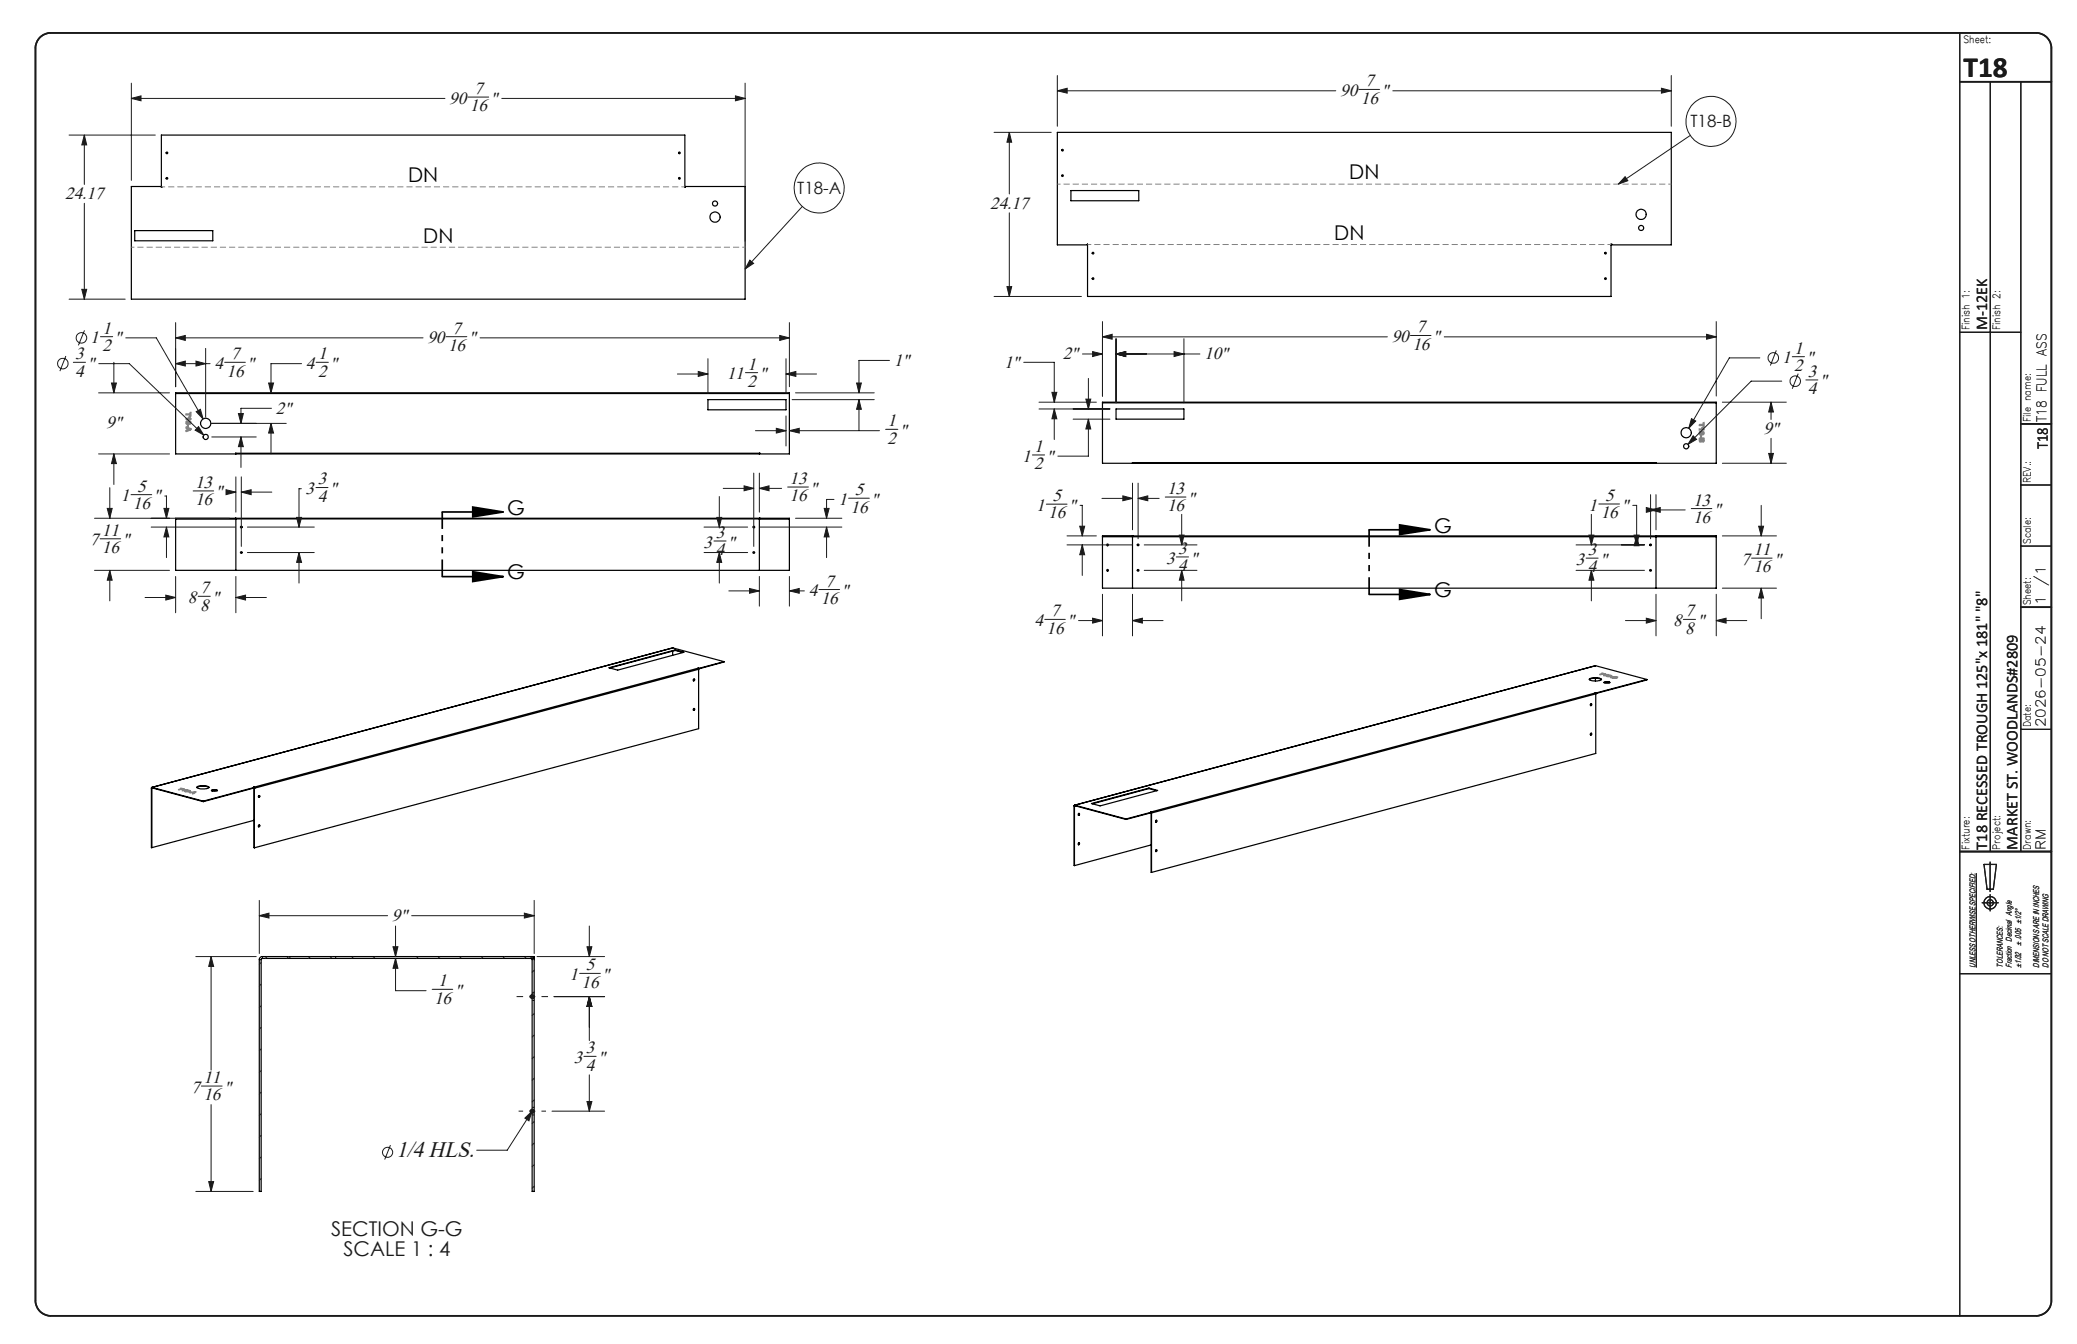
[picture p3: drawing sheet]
<svg xmlns="http://www.w3.org/2000/svg" width="432mm" height="279mm" viewBox="0 0 432 279" stroke-linecap="round" stroke-linejoin="round" font-family="sans-serif">
<g fill="none" stroke="#191924" stroke-width=".21">
<path d="M27.3 17.3v20.2M152.9 19.9l2 .6-2 .5zM154.9 17.3v32.8M219.8 18.9l2.1-.6v1.1zM219.8 15.7v10.5M219.8 18.9h57.9M282.5 18.6h4.3M289.6 18.9h57.9M345.4 18.3l2.1 .6-2.1 .5zM347.5 15.7v10.5M14.4 28.1h17.9M17.5 28.1l.5 2h-1z"/>
<path d="M17.5 28.1v10.2M27.3 20.5l2-.6v1.1zM27.3 20.5h65.2M97.3 20.2h4.3M104.3 20.5h50.6M206.7 27.5h11.8M209.8 27.5l.5 2.1h-1zM209.8 27.5v12.8M337.9 36.7l.5 .9-2 .7zM351.4 28.2l-15 10.1M17.5 42.3v19.9M155.9 54.1l.8 .7-1.8 1.1z"/>
<path d="M166.8 42.9l-11.9 13M209.3 59.6h1l-.5 2zM209.8 44.2v17.4M13.7 74l-1.2 3.2M14.4 62.2h11.6M15.2 75.3h2.6M17 60.1h1l-.5 2.1zM17.6 68.7l-1.3 3.1M20.5 75.6h6.4l15.5 14.9M20.9 70h2.5M23.2 79.6h1l-.5 2.1zM23.7 75.3v6.4"/>
<path d="M26.1 70.2h6.4l9.7 16.9M36.5 70.2l2-.5v1.1zM36.5 75.6l2-.5v1zM36.5 67.1v13.3M36.5 70.2h51.4M36.5 75.6h7.2M40.7 75.1l2.1 .5-2.1 .5zM42.8 72.4v14.3M46.7 75.3h4.3M55.8 79.6h1.1l-.6 2.1zM62.7 75.6h-6.4v6.1M65.7 75.3h2.6"/>
<path d="M92.7 70h4.3M99.8 70.2h64.3M140.8 77.8h6.4M145.2 77.2l2 .6-2 .4zM147.2 74.6v7.2M155 77.5h2.5M162.1 69.7l2 .5-2 .6zM163.4 77.8l2.1-.6v1zM163.4 74.6v7.2M163.4 77.8h6.4M164.1 67.1v13.3M178.1 79.6h1l-.5 2.1z"/>
<path d="M184.9 74.9h-6.3v6.8M206.7 61.6h18.1M212.8 75.3h6.4v8.3M225 73.6h4.2M226.3 78.7v6.3M227.2 73.1l2 .5-2 .5zM229.2 70l2-.5v1zM229.2 70h59.2M229.2 66.9v15.4M232 73.6l2-.5v1zM232 70.4v13.3M232 73.6h17.4"/>
<path d="M244.1 73.1l2 .5-2 .5zM246.1 70.4v13.3M293.2 69.7h4.3M300.2 70h56.6M354.8 69.5l2 .5-2 .5zM356.8 66.9v15.4M365.9 74.4h-6.4l-8.4 14.6M369.3 72.8l-1.2 3.2M370.4 79.2h-6.3l-13.2 13.2M372.6 74.2h2.5M373.8 77.7l-1.2 3.1M375.4 79h2.5"/>
<path d="M20.5 81.7h14.7M20.5 94.4h14.7M23.7 94.4l.5 2h-1zM23.7 94.4v6.3M40.8 85.6l.9-.5 .5 2zM41.3 88.7l1.1 1.8-1.8-1.1zM44 88h15.5M44 90.8h9.3M49 99.1v7.4M49.6 86h1l-.5 2zM50.1 90.8l.5 2.1h-1zM50.1 90.8v6.4"/>
<path d="M50.2 99.1v14.5M56.3 88l.6 2h-1.1zM56.3 88v6.4M56.4 84.9h-6.3v3.1M156.7 98.4v15.2M157.1 89.5h6.3M157.9 98.4v8.1M161.4 89l2 .5-2 .5zM163.4 86.5v6.2M164.1 89.5l2.1-.5v1zM164.1 89.5h18.7M164.7 83.1h17.1"/>
<path d="M165.4 81.7h16.4M178.6 83.1l.5 2h-1zM178.6 83.1v6.3M184.1 89.3h2.6M214.6 94.6h2.6M216 83.6h11.9M216 85h14.8M218.7 81.6h1l-.5 2zM219.2 85l.5 2.1h-1zM219.2 85v6.4M223.1 87.1h7.7M225.7 83h1.1l-.5 2z"/>
<path d="M226.3 87.1l.5 2.1h-1.1zM226.3 87.1v7.7h-6.4M351.6 87l.9 .5-1.4 1.5zM352 90.6l.7 .7-1.8 1.1zM358.1 83.6h13.3M358.1 96.3h13.3M367.7 94.3h1l-.5 2zM368.2 83.6l.5 2.1h-1zM368.2 83.6v3.6M368.2 91.1v5.2M19.6 107.7h28.1M19.6 118.6h15.6"/>
<path d="M20.8 112h4.3M22.3 105.7h1l-.5 2zM22.8 118.6l.5 2h-1zM22.8 101.4v6.3M22.8 118.6v6.3M27.2 102.8h4.3M31.4 109.6h17.5M34.1 105.7h1l-.5 2zM34.3 103.1h.3v4.6M34.6 109.6l.5 2h-1zM34.6 109.6v6.3M36.5 119.8v7.6"/>
<path d="M40.1 102.1h4.3M47 101.8l2 .5-2 .5zM47.2 102.3h1.8M49 119.8v7.6M50.2 102.3l2-.5v1zM50.2 102.3h6.3M51.4 109.6h13.9M51.4 114.9h13.9M61.7 107.6h1l-.5 2zM62.2 114.9l.5 2h-1zM62.2 114.9v6.3M62.7 101.6h-.5v8"/>
<path d="M65.7 101.4h2.5M146.4 109.6h9M146.4 114.9h9M148.4 112.5h2.6M149 107.6h1l-.5 2zM149.5 114.9l.5 2h-1zM149.5 103.2v6.4M149.5 114.9v6.3M150.4 101.5h6.3M154.7 101l2 .5-2 .5zM157.9 101.5l2-.5v1zM157.9 119.8v6.2"/>
<path d="M157.9 101.5h4.6M158 109.6h17M163.8 101.2h4.3M164.1 119.8v6.2M165.4 107.7h9.6M171.3 105.7h1.1l-.6 2zM171.8 109.6l.6 2h-1.1zM171.8 109.6v6.3M173.4 103.8h-1.6v3.9M176.4 103.6h4.3M217.5 104.8h4.3M221.8 113.3h13.5"/>
<path d="M221.8 111.4h6.1M224.5 109.4h1l-.5 2zM224.5 105.1h.5v6.3M225 113.3l.5 2h-1zM225 113.3v6.3M229.1 103.6h6.3M233.4 103.1l2 .5-2 .5zM235.4 100.4v9.7M236.6 103.6l2-.5v1zM236.6 100.4v11.6M236.6 103.6h4.4M237.9 118.6h10.9"/>
<path d="M237.9 113.3h10.9M242.3 103.3h4.3M244.5 115.8h2.6M245.2 111.2h1l-.5 2.1zM245.7 118.6l.5 2h-1zM245.7 106.9v6.4M245.7 118.6v6.3M327.7 118.6h14.2M327.7 113.3h14.2M329.7 116h2.5M330.3 111.2h1.1l-.6 2.1zM330.8 118.6l.6 2h-1.1z"/>
<path d="M330.8 106.9v6.4M330.8 118.6v6.3M332.4 104.8h4.3M339.4 105.1h.9v8.2M339.7 111.2h1l-.4 2.1zM340.3 111.4l.4 2.1h-1zM342.3 105.5l2 .5-2 .5zM343.1 106l2.1-.5v1zM343.1 102.8v9.2M343.1 106h7.2M344.3 102.8v7.3M351.6 105.7h4.3"/>
<path d="M358.1 111.4h11.2M364.1 116h4.3M365.6 109.4h1l-.5 2zM366.1 105.1v6.3M30.2 124.2h6.3M34.5 123.7l2 .5-2 .5zM41.2 124h2.5M49 124.2l2-.5v1zM49 124.2h6.4M151.5 122.8h6.4M155.8 122.3l2.1 .5-2.1 .5zM164.1 122.8l2.1-.5v1z"/>
<path d="M164.1 122.8h3.1M170.3 122.6h4.3M217.2 128.8h4.3M224.2 129h5M227.2 128.5l2 .5-2 .5zM229.2 123.5v8.7M235.4 129l2.1-.5v1zM235.4 129h6.4M235.4 123.5v8.7M337.9 129h6.4M342.3 128.5l2 .5-2 .5zM344.3 123.5v8.7"/>
<path d="M350 128.8h2.5M356.8 129l2-.5v1zM356.8 123.5v8.7M356.8 129h6.3M358.1 122.3h11.2M366.1 122.3l.5 2h-1zM366.1 122.3v6.3M40.7 198.9h12.6M43.9 198.9l.5 2h-1zM43.9 198.9v23.6M53.9 190.4l2-.6v1.1zM53.9 187.2v11"/>
<path d="M53.9 190.4h26.7M55.5 198.9l-.4 .3M60 198.9l-.4 .3M64.5 198.9l-.4 .3M69 198.9l-.4 .3M73.5 198.9l-.4 .3M78 198.9l-.4 .3M81.7 196.8h1l-.5 2.1zM82.2 199.2l.5 2.1h-1zM82.2 199.2v6.8h6.4M82.2 192.5v6.4M85.6 190.4h25.5"/>
<path d="M87 198.9l-.4 .3M91.4 198.9l-.3 .3M95.9 198.9l-.4 .3M100.4 198.9l-.4 .3M104.9 198.9l-.4 .3M109 189.8l2.1 .6-2.1 .5zM109.4 198.9l-.4 .3M111.1 187.2v11M111.7 198.9h14M122 196.8h1l-.5 2.1zM122.5 192.5v6.4M410.9 181.5v19.6"/>
<path d="M54.3 200.1l-.4 .4M54.3 204.6l-.4 .4M54.3 209.1l-.4 .4M54.3 213.6l-.4 .4M54.3 218.1l-.4 .4M89.9 205.7h4.2M111.1 201.7l-.5 .4M111.1 206.2l-.5 .4M111.1 210.7l-.5 .4M111.1 215.2l-.5 .4M111.1 219.7l-.5 .4M115.2 207.2h10.5"/>
<path d="M120.5 202.4h4.3M121.4 219.6h2.5M122.5 207.2l.5 2h-1zM122.5 207.2v9.1M41.9 225.8h4.3M43.9 229.6v18.1M54.3 222.6l-.4 .4M54.3 227l-.4 .4M54.3 231.5l-.4 .4M54.3 236l-.4 .4M81.2 238.1l-1.2 3M109.1 232.4l1.5-1.4-.6 2z"/>
<path d="M110.6 231l-5.2 8.1h-6.3M111.1 224.2l-.5 .4M111.1 228.7l-.5 .4M111.1 233.2l-.5 .3M111.1 237.6l-.5 .5M114.8 231h10.9M122 229h1l-.5 2zM122.5 223.4v7.6M40.7 247.7h11.9M43.4 245.6h1l-.5 2.1zM54.3 240.5l-.4 .4M54.3 245l-.4 .4"/>
<path d="M111.1 242.1l-.5 .4M111.1 246.6l-.5 .4"/>
<circle cx="170.3" cy="39.1" r="5.2"/>
<circle cx="355.7" cy="25.2" r="5.2"/>
<circle cx="13.1" cy="75.6" r="1.09"/>
<circle cx="16.9" cy="70.2" r="1.08"/>
<circle cx="368.7" cy="74.4" r="1.09"/>
<circle cx="373.2" cy="79.2" r="1.1"/>
<circle cx="80.6" cy="239.6" r="1.05"/>
</g>
<g fill="none" stroke="#191924" stroke-width=".25">
<path d="M407.4 6.8v266.7M413.8 17v160M420.1 17v160M407.4 69.1h12.7M420.1 113.5h6.4M420.1 100.8h6.4M420.1 151.6h6.4M407.4 177h19.1M412.5 179.7h2.5l-.6 5.2h-1.3zM413.7 179.2v6.1M412.1 187.7h3.3M413.7 186v3.4"/>
<path d="M407.4 202.4h19.1"/>
<circle cx="413.7" cy="187.7" r=".66"/>
<circle cx="413.8" cy="187.7" r="1.29"/>
</g>
<path d="M8.2 7.9a3.3 3.3 0 0 1 2.3-1.1h412.8a3.2 3.2 0 0 1 3.2 3.2v260.4a3.2 3.2 0 0 1-3.2 3.1h-412.8a3.2 3.2 0 0 1-3.1-3.1v-260.4a3.2 3.2 0 0 1 .8-2.1zM407.4 17h19.1M420.1 88.1h6.4M420.1 126.2h6.4M407.4 177h19.1" fill="none" stroke="#191924" stroke-width=".35"/>
<g fill="none" stroke="#000" stroke-width=".25">
<path d="M33.5 38.9h.1M33.5 38.8h-6.2v23.4h127.6v-23.4h-12.5v.1v-10.8h-108.9v10.8M222.6 39.6h14.1v2.1h-14.1zM28 47.9h16.2v2.2h-16.2zM334.9 50.8h.1M334.9 50.8v10.8h-108.8v-10.8v.1h-6.3v-23.4h127.7v23.4h-12.6M36.5 81.8v-.1h127.6v.1M36.5 81.8v12.6h127.6v-12.6M36.5 81.8h127.6M49 94.2v.2zM49 94.2h108.9M147.2 83.1h16.2v2.1h-16.2z"/>
<path d="M157.9 94.2h.1M157.9 94.2v.2zM229.2 83.7v-.1h127.6v.1M229.2 83.7h127.6M229.2 83.7v12.6h127.6v-12.6M232 85h14.1v2.1h-14.1zM235.4 96.2h.1M235.4 96.2v.1zM235.4 96.2h108.9v.1M344.3 96.2v.1M36.5 107.8l12.5-.1v10.9M36.5 107.8v.1"/>
<path d="M36.5 107.8h127.6M36.5 107.9v10.7h127.6v-10.7M36.5 107.9h127.6M157.9 107.7v10.9M157.9 107.8h.1M157.9 107.7h.1M157.9 107.7v.1M157.9 107.8h6.2M164.1 107.8v.1M229.2 111.5v.1M229.2 111.5v-.1h127.6v.1M229.2 111.6v10.7h127.6v-10.7"/>
<path d="M229.2 111.5h6.2M229.2 111.6h127.6M235.4 111.4v10.9M235.4 111.5h.1M235.4 111.4h.1M235.4 111.4v.1M344.3 111.4v10.9M344.3 111.5h12.5M344.3 111.4v.1M356.8 111.5v.1M126.6 138.8l13.8-3.7 1.8 .5-13.8 3.7zM139.8 134.7h.1"/>
<path d="M139.8 135.4v.8M139.9 134.7l-108.3 29M139.9 134.7l10.6 2.8M140.4 135.1v.1M140.4 135.2l-13.6 3.7M140.4 135.2l1.6 .4M145.1 138.9l.1 .2M145.1 138.9l-92.3 24.8M145.1 138.9h.1M145.1 138.9l.1 .1M145.2 139.1l-92.3 24.8M145.2 139.1v12.4l-92.3 24.7"/>
<path d="M150.5 137.5l-5.3 1.5M150.5 137.5l-5.3 1.6v-.1M331.7 138.4h.1M331.7 138.4l-108.3 29M331.7 138.4l10.7 2.9M144.3 141.1l-.1 .4M144.3 147.3l-.1 .4M330.4 141.3a2.92 2.92 0 0 1 2.5 0M330.4 141.1a2.88 2.88 0 0 1 2.6 .2 2.58 2.58 0 0 1-2.6-.1zM330.8 146.3l-.1 .4M330.8 152.4l-.1 .4M331.6 144.1l.2 .2"/>
<path d="M331.6 144.1h.2M331.6 144.1l-92.3 24.7M331.6 144.1h.1M331.7 141v.6M331.8 144.2h.1M331.8 144.3l-92.4 24.7M331.8 144.3v12.3l-92.4 24.8M331.8 144.1v.1M333.5 141.8l.3-.1 .8 .1a.88 .88 0 0 1-1.2 .1zM333.5 141.9l.2-.1 1 .1M342.4 141.3l-10.6 2.8M342.4 141.3l-10.6 2.9"/>
<path d="M31.5 163.8h.1M31.5 163.8v12.4h.1M31.6 163.8v12.4M31.6 163.7l-.1 .1M31.6 163.8h.1M31.6 163.8l10.7 2.9M31.6 163.7v.1M31.6 163.7l10.7 2.8M31.7 163.8h-.1M40.9 163.6a2.67 2.67 0 0 1 2.6 .1 2.58 2.58 0 0 1-2.6 0zM40.9 163.7a2.92 2.92 0 0 1 2.5 0M42.3 166.5v.2"/>
<path d="M44 164.3a.83 .83 0 0 1 1.2 .1l-.8 .1-.4-.1zM44 164.4l.3-.1 .9 .1M52.7 163.7h.1M52.7 163.7h.2M52.8 163.7h.1M52.8 163.8h.1M52.8 163.8l.1 .1M52.8 163.8l.1 12.4M52.8 170.5l-21.2 5.7M52.9 163.8v.1M52.9 163.7l-10.6 2.8M52.9 163.7v.1"/>
<path d="M52.9 163.9v12.3M52.9 163.8l-10.6 2.9M53.9 165.4v.2l-.1 .2M53.9 171.5v.2l-.1 .2M223.3 167.5l.1 .1M223.3 167.5l.1 12.5M223.4 167.6v12.4M223.4 167.4l-.1 .1M223.4 167.5v.1M223.4 167.4l10.7 2.9M223.4 167.5l10.7 2.9M223.4 167.4v.1"/>
<path d="M223.5 167.5l-.1 .1M224.3 169.1l.1 .2-.2 .2M224.3 175.2l.1 .2-.2 .2M226.9 167l12-3.2 1.8 .5-12 3.2zM234.1 170.3v.1M238.9 163.8v.1M238.9 163.9l-11.8 3.2M238.9 163.9l1.6 .5M239.3 168.8h.1M239.3 168.9l.1 12.5M239.3 175.6l-15.9 4.4M239.4 168.9v.1"/>
<path d="M239.4 168.8l-5.3 1.5M239.4 168.8l-5.3 1.6M239.4 169v12.4M240.4 170.5l.1 .2-.2 .2M240.4 176.6l.1 .2-.2 .2M110.4 198.9a.66 .66 0 0 1 .7 .6v48.2h-.5v-48.3l-.1-.2-56.1 .1-.1 48.4h-.4v-48.2a.6 .6 0 0 1 .6-.6h56.6l-.1 .3"/>
<circle cx="34.7" cy="37.1" r=".16"/>
<circle cx="34.7" cy="31.8" r=".16"/>
<circle cx="141.2" cy="31.8" r=".16"/>
<circle cx="141.2" cy="37.1" r=".16"/>
<circle cx="220.9" cy="36.5" r=".18"/>
<circle cx="220.9" cy="31.2" r=".18"/>
<circle cx="148.7" cy="45.1" r="1.06"/>
<circle cx="148.7" cy="42.3" r=".53"/>
<circle cx="227.2" cy="57.9" r=".19"/>
<circle cx="227.2" cy="52.6" r=".19"/>
<circle cx="333.8" cy="52.6" r=".19"/>
<circle cx="333.8" cy="57.9" r=".19"/>
<circle cx="341.2" cy="44.6" r="1.05"/>
<circle cx="341.2" cy="47.4" r=".52"/>
<circle cx="42.8" cy="88" r="1.06"/>
<circle cx="42.8" cy="90.8" r=".54"/>
<circle cx="350.5" cy="90" r="1.07"/>
<circle cx="350.5" cy="92.8" r=".54"/>
<circle cx="50.2" cy="109.6" r=".16"/>
<circle cx="50.2" cy="114.9" r=".16"/>
<circle cx="156.7" cy="114.9" r=".16"/>
<circle cx="156.7" cy="109.6" r=".16"/>
<circle cx="230.3" cy="118.6" r=".18"/>
<circle cx="230.3" cy="113.3" r=".18"/>
<circle cx="236.6" cy="113.3" r=".16"/>
<circle cx="236.6" cy="118.6" r=".16"/>
<circle cx="343.1" cy="118.6" r=".16"/>
<circle cx="343.1" cy="113.3" r=".16"/>
<circle cx="144.3" cy="141.4" r=".19"/>
<circle cx="144.3" cy="147.5" r=".19"/>
<circle cx="330.8" cy="146.5" r=".18"/>
<circle cx="330.8" cy="152.6" r=".18"/>
<circle cx="53.8" cy="165.6" r=".18"/>
<circle cx="53.8" cy="171.7" r=".18"/>
<circle cx="224.3" cy="175.4" r=".19"/>
<circle cx="224.3" cy="169.3" r=".19"/>
<circle cx="240.4" cy="176.8" r=".18"/>
<circle cx="240.4" cy="170.7" r=".18"/>
</g>
<path d="M53.9 199.5h.4M54.6 199.2v-.4M60.3 199.2v-.4M69.8 199.2v-.4M110.4 198.8v.4M110.4 199.2h.6M110.7 208h.4M111.1 206.4h-.4M110.7 231.8h.4M111.1 230.2h-.4" fill="none" stroke="#000" stroke-width=".21" stroke-dasharray="1.3 .6" stroke-linecap="butt"/>
<path d="M91.9 106.4h12.7M91.9 119.9h12.7M98.3 105.4l6.3 1-6.3 1.1zM98.3 118.9l6.3 1-6.3 1zM284.6 110.1h12.7M291 109.1l6.3 1-6.3 1zM284.6 123.6h12.7M291 122.6l6.3 1-6.3 1z" fill="none" stroke="#000" stroke-width=".35"/>
<path d="M110.1 207.2h1.1M110.3 206.8l.7 .7M110.6 206.7v1M111 206.8l-.7 .7M110.1 231h1.1M110.3 230.6l.7 .8M110.6 230.5v1M111 230.6l-.7 .8" fill="none" stroke="#191924" stroke-width=".5"/>
<g fill="none" stroke="#808080" stroke-width=".25">
<path d="M38.7 86.1l.8-.1v-.2l.2-.1v.8h-.2v-.2h-.8zM38.7 87h.7l-.1-.3 .2 .2a.19 .19 0 0 1 .2 .1 .19 .19 0 0 1-.1 .2h-.8zM38.7 88.8l.8 .2a.19 .19 0 0 1 .2 .2 .19 .19 0 0 1-.2 .2l-.8 .3v-.1l.2-.2v-.4h-.2zM38.8 87.6l.3-.1 .1 .2a.27 .27 0 0 1 .4 0 .27 .27 0 0 1 0 .3 .27 .27 0 0 1-.4 .1l-.1 .1-.4-.1zM39 88.3h.2l-.1 .4h-.1zM39.1 89.1l.4 .2-.4 .1zM353.3 88.3l.8-.1 .1-.3 .1 .8h-.2v-.2h-.8zM353.3 89.2h.7l-.2-.2 .2-.1 .3 .4-1 .1zM353.3 89.8l.4-.1 .1 .2a.29 .29 0 0 1 .4 0 .29 .29 0 0 1 0 .4 .29 .29 0 0 1-.4 0l-.1 .1-.4-.1zM353.3 91.1h1v.5l-.3 .3a.25 .25 0 0 0-.2-.2 .25 .25 0 0 0-.2 .2l-.3-.3zM353.4 91.3h.3v.4l-.2-.1zM353.6 90.5h.1v.4z"/>
<path d="M353.9 91.3h.2l-.1 .3-.1-.1zM332.6 140.2l.6-.1-.2-.2 .8 .2zM333.4 140.4l.5-.1-.2-.1h.6l-.7 .3zM333.9 140.5l.6-.1 .6 .1-.6 .2zM334.2 140.5l.3 .1zM334.5 140.5l.3-.1zM334.7 140.7h.5zM335 140.9l.6-.2 .7 .1-.5 .2zM335.2 140.9l.3-.1 .2 .1zM335.6 140.8h.5zM37.1 164.1l.6-.1-.2-.1 .8 .1zM37.9 164.4l.6-.2-.4-.1 .7 .1z"/>
<path d="M38.4 164.5l.7-.2 .5 .1-.5 .2zM38.7 164.5h.3zM39.1 164.4h.3zM39.3 164.6l.4 .1zM39.4 164.7h1.3l-.6 .3v-.1zM40 164.7h.4z"/>
<circle cx="39" cy="87.8" r=".16"/>
<circle cx="39.4" cy="87.8" r=".12"/>
<circle cx="353.6" cy="90" r=".16"/>
<circle cx="354" cy="90.1" r=".11"/>
</g>
<path d="M91.9 106.4v13.5M284.6 110.1v13.5" fill="none" stroke="#000" stroke-width=".35" stroke-dasharray="6.3 1.3 1.3 1.3 1.3 1.3" stroke-dashoffset="2.8" stroke-linecap="butt"/>
<path d="M107.4 207.2h6.5" fill="none" stroke="#191924" stroke-width=".21" stroke-dasharray="15.2 1.3 1.3 1.3" stroke-dashoffset="13.9" stroke-linecap="butt"/>
<path d="M107.8 231h5.7" fill="none" stroke="#191924" stroke-width=".21" stroke-dasharray="15.2 1.3 1.3 1.3" stroke-dashoffset="14.3" stroke-linecap="butt"/>
<path d="M219.8 38.3h127.7M154.9 51.4h-127.6" fill="none" stroke="#808080" stroke-width=".21" stroke-dasharray="1.3 .6" stroke-dashoffset=".6" stroke-linecap="butt"/>
<path d="M33.6 38.8h108.8M334.9 50.8h-108.8" fill="none" stroke="#808080" stroke-width=".21" stroke-dasharray="1.3 .6" stroke-dashoffset=".5" stroke-linecap="butt"/>
<path d="M98.3 105.4l6.3 1-6.3 1.1zM98.3 118.9l6.3 1-6.3 1zM291 109.1l6.3 1-6.3 1zM291 122.6l6.3 1-6.3 1z" fill="#000"/>
<g fill="#191924">
<path d="M109.1 232.4l1.5-1.4-.6 2z"/>
<path d="M152.9 19.9l2 .6-2 .5zM27.3 20.5l2-.6v1.1zM17 60.1h1l-.5 2.1zM17.5 28.1l.5 2h-1zM209.3 59.6h1l-.5 2zM209.8 27.5l.5 2.1h-1zM345.4 18.3l2.1 .6-2.1 .5zM219.8 18.9l2.1-.6v1.1z"/>
<path d="M155.9 54.1l.8 .7-1.8 1.1zM337.9 36.7l.5 .9-2 .7z"/>
<path d="M23.2 79.6h1l-.5 2.1zM23.7 94.4l.5 2h-1zM162.1 69.7l2 .5-2 .6zM36.5 70.2l2-.5v1.1zM40.8 85.6l1.4 1.5-.5-2zM41.3 88.7l-.7 .7 1.8 1.1zM56.3 88l.6 2h-1.1zM55.8 79.6h1.1l-.6 2.1zM49.6 86h1l-.5 2zM50.1 90.8l.5 2.1h-1zM40.7 75.1l2.1 .5-2.1 .5zM36.5 75.6l2-.5v1zM163.4 77.8l2.1-.6v1zM145.2 77.2l2 .6-2 .4zM161.4 89l2 .5-2 .5zM164.1 89.5l2.1-.5v1zM178.6 83.1l.5 2h-1zM178.1 79.6h1l-.5 2.1zM122.5 207.2l.5 2h-1zM122 229h1l-.5 2zM122.5 207.2l.5 2h-1zM122 196.8h1l-.5 2.1zM354.8 69.5l2 .5-2 .5zM229.2 70l2-.5v1zM368.2 83.6l.5 2.1h-1zM367.7 94.3h1l-.5 2zM351.6 87l-.5 2 1.4-1.5zM352 90.6l-1.1 1.8 1.8-1.1zM232 73.6l2-.5v1zM244.1 73.1l2 .5-2 .5zM232 73.6l2-.5v1zM227.2 73.1l2 .5-2 .5zM226.3 87.1l.5 2.1h-1.1zM225.7 83h1.1l-.5 2zM219.2 85l.5 2.1h-1zM218.7 81.6h1l-.5 2z"/>
<path d="M34.1 105.7h1l-.5 2zM34.6 109.6l.5 2h-1zM61.7 107.6h1l-.5 2zM62.2 114.9l.5 2h-1zM50.2 102.3l2-.5v1zM47 101.8l2 .5-2 .5zM49 124.2l2-.5v1zM34.5 123.7l2 .5-2 .5zM155.8 122.3l2.1 .5-2.1 .5zM164.1 122.8l2.1-.5v1zM154.7 101l2 .5-2 .5zM157.9 101.5l2-.5v1zM149 107.6h1l-.5 2zM149.5 114.9l.5 2h-1zM171.8 109.6l.6 2h-1.1zM171.3 105.7h1.1l-.6 2zM22.3 105.7h1l-.5 2zM22.8 118.6l.5 2h-1zM109 189.8l2.1 .6-2.1 .5zM53.9 190.4l2-.6v1.1zM43.9 198.9l.5 2h-1zM43.4 245.6h1l-.5 2.1zM81.7 196.8h1l-.5 2.1zM82.2 199.2l.5 2.1h-1zM356.8 129l2-.5v1zM342.3 128.5l2 .5-2 .5zM235.4 129l2.1-.5v1zM227.2 128.5l2 .5-2 .5zM245.2 111.2h1l-.5 2.1zM245.7 118.6l.5 2h-1zM236.6 103.6l2-.5v1zM233.4 103.1l2 .5-2 .5zM225 113.3l.5 2h-1zM224.5 109.4h1l-.5 2zM330.3 111.2h1.1l-.6 2.1zM330.8 118.6l.6 2h-1.1zM343.1 106l2.1-.5v1zM342.3 105.5l2 .5-2 .5zM339.7 111.2h1l-.4 2.1zM340.3 111.4l.4 2.1h-1zM365.6 109.4h1l-.5 2zM366.1 122.3l.5 2h-1z"/>
</g>
<text font-size="6.1" fill="#191924" x="408.2" y="16.1">T18</text>
<text font-size="4.7" fill="#191924" x="82.3" y="240.6">1/4 HLS.</text>
<g font-size="4.2">
<text x="84.8" y="37.9">DN</text>
<text x="280.5" y="37.3">DN</text>
<text x="88" y="50.5">DN</text>
<text x="277.4" y="49.9">DN</text>
<text x="105.5" y="107">G</text>
<text x="298.2" y="110.7">G</text>
<text x="105.5" y="120.5">G</text>
<text x="298.2" y="124.2">G</text>
</g>
<g font-size="4.2" fill="#191924">
<text x="68.9" y="257">SECTION G-G</text>
<text x="71.4" y="261.2">SCALE 1 : 4</text>
</g>
<g font-size="3.7" fill="#191924">
<text x="283.8" y="18">7</text>
<text x="93.4" y="21.6">90</text>
<text x="97.7" y="23.2">16</text>
<text x="98.6" y="19.6">7</text>
<text x="102" y="21.6">&quot;</text>
<text x="278.6" y="20">90</text>
<text x="282.9" y="21.6">16</text>
<text x="287.2" y="20">&quot;</text>
<text x="13.6" y="41.4">24.17</text>
<text x="205.9" y="43.4">24.17</text>
<text x="18.8" y="71.3">1</text>
<text x="21.3" y="69.3">1</text>
<text x="23.8" y="71.3">&quot;</text>
<text x="88.9" y="71.3">90</text>
<text x="94" y="69.3">7</text>
<text x="97.4" y="71.3">&quot;</text>
<text x="289.3" y="71.1">90</text>
<text x="294.5" y="69.1">7</text>
<text x="297.9" y="71.1">&quot;</text>
<text x="15.7" y="74.7">3</text>
<text x="18.2" y="76.7">&quot;</text>
<text x="21.3" y="73">2</text>
<text x="44.6" y="76.7">4</text>
<text x="48" y="74.7">7</text>
<text x="51.4" y="76.7">&quot;</text>
<text x="63.6" y="76.7">4</text>
<text x="66.1" y="74.7">1</text>
<text x="68.6" y="76.7">&quot;</text>
<text x="93.2" y="73">16</text>
<text x="155.4" y="76.9">1</text>
<text x="185.8" y="76">1&quot;</text>
<text x="208.7" y="76.4">1&quot;</text>
<text x="220.9" y="74.7">2&quot;</text>
<text x="250.3" y="74.7">10&quot;</text>
<text x="293.6" y="72.7">16</text>
<text x="370.5" y="75.5">1</text>
<text x="373" y="73.5">1</text>
<text x="373" y="77.1">2</text>
<text x="375.5" y="75.5">&quot;</text>
<text x="15.7" y="78.3">4</text>
<text x="47.1" y="78.3">16</text>
<text x="66.1" y="78.3">2</text>
<text x="151.1" y="78.8">11</text>
<text x="155.4" y="80.5">2</text>
<text x="157.9" y="78.8">&quot;</text>
<text x="375.8" y="78.4">3</text>
<text x="375.8" y="82">4</text>
<text x="378.3" y="80.3">&quot;</text>
<text x="22.1" y="88.9">9&quot;</text>
<text x="57.3" y="86">2&quot;</text>
<text x="184.5" y="88.6">1</text>
<text x="184.5" y="92.2">2</text>
<text x="187" y="90.6">&quot;</text>
<text x="212.5" y="95.9">1</text>
<text x="215" y="93.9">1</text>
<text x="217.6" y="95.9">&quot;</text>
<text x="366.6" y="90.3">9&quot;</text>
<text x="40.5" y="101.4">13</text>
<text x="66.1" y="100.7">3</text>
<text x="164.2" y="100.6">13</text>
<text x="215" y="97.6">2</text>
<text x="25.1" y="104.2">1</text>
<text x="27.6" y="105.8">16</text>
<text x="28.5" y="102.2">5</text>
<text x="31.9" y="104.2">&quot;</text>
<text x="40.5" y="105">16</text>
<text x="44.8" y="103.4">&quot;</text>
<text x="63.5" y="102.7">3</text>
<text x="66.1" y="104.3">4</text>
<text x="68.6" y="102.7">&quot;</text>
<text x="164.2" y="104.2">16</text>
<text x="168.5" y="102.6">&quot;</text>
<text x="174.3" y="104.9">1</text>
<text x="176.8" y="106.5">16</text>
<text x="177.7" y="102.9">5</text>
<text x="181.1" y="104.9">&quot;</text>
<text x="215.4" y="106.2">1</text>
<text x="217.9" y="107.8">16</text>
<text x="218.8" y="104.2">5</text>
<text x="222.2" y="106.2">&quot;</text>
<text x="242.6" y="102.7">13</text>
<text x="242.6" y="106.3">16</text>
<text x="246.9" y="104.7">&quot;</text>
<text x="330.3" y="106.1">1</text>
<text x="332.8" y="107.8">16</text>
<text x="333.7" y="104.2">5</text>
<text x="337.1" y="106.1">&quot;</text>
<text x="352" y="105.1">13</text>
<text x="356.3" y="107.1">&quot;</text>
<text x="18.7" y="113.4">7</text>
<text x="21.2" y="111.4">11</text>
<text x="25.5" y="113.4">&quot;</text>
<text x="146.3" y="113.8">3</text>
<text x="148.8" y="111.8">3</text>
<text x="151.3" y="113.8">&quot;</text>
<text x="352" y="108.7">16</text>
<text x="21.2" y="115">16</text>
<text x="148.8" y="115.5">4</text>
<text x="242.4" y="117.2">3</text>
<text x="245" y="115.2">3</text>
<text x="245" y="118.8">4</text>
<text x="247.5" y="117.2">&quot;</text>
<text x="327.6" y="117.4">3</text>
<text x="330.1" y="115.4">3</text>
<text x="330.1" y="119">4</text>
<text x="332.7" y="117.4">&quot;</text>
<text x="362" y="117.4">7</text>
<text x="364.5" y="115.4">11</text>
<text x="364.5" y="119">16</text>
<text x="368.8" y="117.4">&quot;</text>
<text x="39.1" y="125.3">8</text>
<text x="41.6" y="123.3">7</text>
<text x="44.1" y="125.3">&quot;</text>
<text x="168.1" y="123.9">4</text>
<text x="170.6" y="125.5">16</text>
<text x="171.5" y="121.9">7</text>
<text x="174.9" y="123.9">&quot;</text>
<text x="41.6" y="126.9">8</text>
<text x="215.1" y="130.1">4</text>
<text x="217.6" y="131.7">16</text>
<text x="218.5" y="128.1">7</text>
<text x="221.9" y="130.1">&quot;</text>
<text x="347.8" y="130.1">8</text>
<text x="350.4" y="128.1">7</text>
<text x="350.4" y="131.7">8</text>
<text x="352.9" y="130.1">&quot;</text>
<text x="81.5" y="191.5">9&quot;</text>
<text x="118.4" y="203.7">1</text>
<text x="121.8" y="201.7">5</text>
<text x="125.2" y="203.7">&quot;</text>
<text x="90.2" y="208.7">16</text>
<text x="91.1" y="205">1</text>
<text x="94.5" y="207">&quot;</text>
<text x="120.9" y="205.3">16</text>
<text x="119.3" y="221">3</text>
<text x="121.8" y="219">3</text>
<text x="124.3" y="221">&quot;</text>
<text x="39.8" y="227.1">7</text>
<text x="42.3" y="225.2">11</text>
<text x="46.6" y="227.1">&quot;</text>
<text x="121.8" y="222.6">4</text>
<text x="42.3" y="228.8">16</text>
</g>
<g font-size="3.5" fill="#191924">
<text x="351.4" y="26.5">T18-B</text>
<text x="165.7" y="40.3">T18-A</text>
</g>
<g font-size="3.4" fill="#191924">
<text x="413.1" y="68.7" transform="rotate(-90 413.1 68.7)">M-12EK</text>
<text x="425.7" y="93.4" transform="rotate(-90 425.7 93.4)">T18</text>
<text x="413.1" y="176.6" transform="rotate(-90 413.1 176.6)">T18 RECESSED TROUGH 125&quot;x 181&quot; &quot;8&quot;</text>
<text x="419.4" y="176.6" transform="rotate(-90 419.4 176.6)">MARKET ST. WOODLANDS#2809</text>
</g>
<g font-size="2.8" fill="#191924">
<text x="425.5" y="87.7" transform="rotate(-90 425.5 87.7)">T18 FULL ASS</text>
<text x="425.2" y="125.8" transform="rotate(-90 425.2 125.8)">1</text>
<text x="425.2" y="121.7" transform="rotate(-90 425.2 121.7)">/1</text>
<text x="425.2" y="151.2" transform="rotate(-90 425.2 151.2)">2026-05-24</text>
<text x="425.2" y="176.6" transform="rotate(-90 425.2 176.6)">RM</text>
</g>
<g font-size="2.1" fill="#191924">
<text x="408.2" y="8.9">Sheet:</text>
<text x="409.5" y="68.7" transform="rotate(-90 409.5 68.7)">Finish 1:</text>
<text x="415.8" y="68.7" transform="rotate(-90 415.8 68.7)">Finish 2:</text>
<text x="422.2" y="87.7" transform="rotate(-90 422.2 87.7)">File name:</text>
<text x="422.2" y="100.4" transform="rotate(-90 422.2 100.4)">REV.:</text>
<text x="422.2" y="113.1" transform="rotate(-90 422.2 113.1)">Scale:</text>
<text x="422.2" y="125.8" transform="rotate(-90 422.2 125.8)">Sheet:</text>
<text x="422.2" y="151.2" transform="rotate(-90 422.2 151.2)">Date:</text>
<text x="409.5" y="176.6" transform="rotate(-90 409.5 176.6)">Fixture:</text>
<text x="415.8" y="176.6" transform="rotate(-90 415.8 176.6)">Project:</text>
<text x="422.2" y="176.6" transform="rotate(-90 422.2 176.6)">Drawn:</text>
</g>
<g font-size="1.7" fill="#191924">
<text x="420.2" y="196.6" transform="rotate(-90 420.2 196.6)">± .005 ±1/2°</text>
<text x="410.7" y="201.1" transform="rotate(-90 410.7 201.1)">UNLESS OTHERWISE SPECIFIED:</text>
<text x="416.4" y="201.1" transform="rotate(-90 416.4 201.1)">TOLERANCES:</text>
<text x="418.3" y="201.1" transform="rotate(-90 418.3 201.1)">Fraction Decimal Angle</text>
<text x="420.2" y="201.1" transform="rotate(-90 420.2 201.1)">±1/32</text>
<text x="424" y="201.1" transform="rotate(-90 424 201.1)">DIMENSIONS ARE IN INCHES</text>
<text x="425.9" y="201.1" transform="rotate(-90 425.9 201.1)">DO NOT SCALE DRAWING</text>
</g>
</svg>
